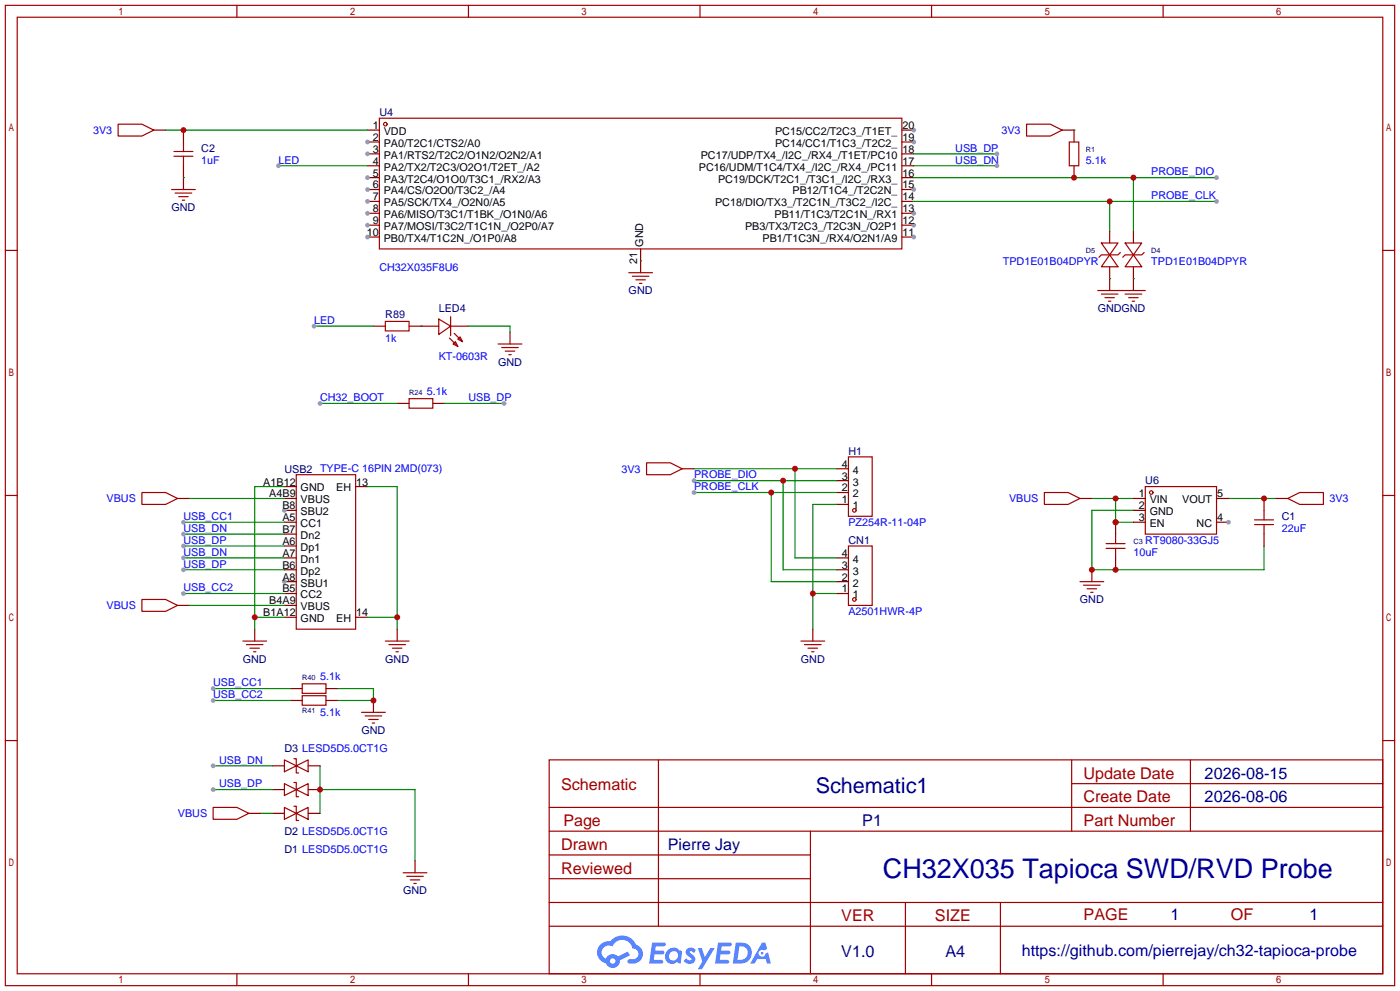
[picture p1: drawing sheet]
<svg xmlns="http://www.w3.org/2000/svg" width="299mm" height="212mm" viewBox="0 0 299 212" stroke-linecap="round" stroke-linejoin="round" font-family="sans-serif">
<g fill="none" stroke="#a10000" stroke-width=".25">
<path d="M1.1 1.1h297.2v209.6h-297.2zM3.7 3.7h292.1v204.5h-292.1zM50.7 1.1v2.6M100.2 1.1v2.6M149.7 1.1v2.6M199.3 1.1v2.6M248.8 1.1v2.6M1.1 53.5h2.6M295.8 53.5h2.5M1.1 105.9h2.6M295.8 105.9h2.5M1.1 158.3h2.6"/>
<path d="M295.8 158.3h2.5M117.5 162.4h178.3v45.8h-178.3zM117.5 177.7h178.3M117.5 172.6h178.3M140.8 162.4v35.6M173.4 177.7v30.5M229.2 162.4v15.3M229.2 167.5h66.6M254.6 162.4v15.3M117.5 182.8h55.9M117.5 198h178.3M117.5 192.9h178.3"/>
<path d="M117.5 187.8h55.9M193.7 192.9v15.3M214 192.9v15.3M50.7 208.2v2.5M100.2 208.2v2.5M149.7 208.2v2.5M199.3 208.2v2.5M248.8 208.2v2.5"/>
</g>
<g fill="#5487ff">
<path d="M147 202.8a1.3 1.3 0 0 1 1.8 .3l-.4 .6a.54 .54 0 0 0-.9-.2l.1 .2a1.28 1.28 0 0 1 .8 2 1.53 1.53 0 0 1-2.2-.3l.6-.6 .7 .5a.31 .31 0 0 0 .4-.3 .31 .31 0 0 0-.3-.3 1.12 1.12 0 0 1-.6-1.9z"/>
<path d="M149.3 202.7h.8l.7 1.9 1.2-1.9h.9l-2.7 4.5h-.9l.9-1.7z"/>
<path d="M139.5 201.5h1.6a1.31 1.31 0 0 1 1.3 .2 .4 .4 0 0 1-.4 .6h-1.7l-.2 .9h1.7a.4 .4 0 0 1 .3 .4 .4 .4 0 0 1-.4 .4h-1.7l-.2 1.2h1.4a.46 .46 0 0 1 .5 .1 .46 .46 0 0 1 .1 .5l-.3 .2h-2.6z"/>
<path d="M153.6 201.5h1.6a1.32 1.32 0 0 1 1.3 .2 .39 .39 0 0 1-.4 .6h-1.7l-.2 .9h1.7a.4 .4 0 0 1 .3 .4 .4 .4 0 0 1-.4 .4h-1.7l-.1 1.2h1.3a.46 .46 0 0 1 .5 .1 .46 .46 0 0 1 .1 .5l-.3 .2h-2.6z"/>
<path d="M163 201.5h.7l.4 1.3-.7 .4a.75 .75 0 0 0-1.1 .3 .75 .75 0 0 0 .5 1 .75 .75 0 0 0 1-.6l.5-.3 .6 2.4h-.9l-.2-1h-1.8l-.6 1h-.9z"/>
<path d="M157.4 201.5l-.6 4.5h1.4a2.27 2.27 0 0 0 2.6-2.3 2.27 2.27 0 0 0-2.7-2.2zM158.2 202.3a1.5 1.5 0 0 1 1.8 1.5 1.5 1.5 0 0 1-2 1.4h-.3z"/>
<path d="M142.8 203.1a1.6 1.6 0 0 0-.3 2.3 1.6 1.6 0 0 0 2.3 .2l.8 .4 .3-2.5-.2-.3h-.4a1.58 1.58 0 0 0-2.5-.1zM143.4 203.6a.98 .98 0 0 1 1.6 .5 .98 .98 0 0 1-1 1.2 .94 .94 0 0 1-.9-.6 .94 .94 0 0 1 .3-1.1z"/>
<path d="M128.4 201.9a2.37 2.37 0 0 0 1.2 4 1.54 1.54 0 0 0 1.8 1 1.54 1.54 0 0 0 1.2-1.6l2.1-1.1-.4-.8-2.1 1.1a1.57 1.57 0 0 0-2.6 .4 1.5 1.5 0 0 1-.7-2.1 1.5 1.5 0 0 1 2.1-.5 2.23 2.23 0 0 1 2.3-1.4 2.23 2.23 0 0 1 2 1.8 1.16 1.16 0 0 1 1.3 1.1 1.16 1.16 0 0 1-1.1 1.3h-.7a.47 .47 0 0 0-.6 .3 .47 .47 0 0 0 .4 .6 2.17 2.17 0 0 0 2.6-1 2.17 2.17 0 0 0-.4-2.7l-.8-.4a3.2 3.2 0 0 0-5.4-.7l-1.2 .1zM130.5 205.4a.58 .58 0 0 1 1.1 0 .58 .58 0 0 1-1.1 0z"/>
<circle cx="163" cy="203.8" r=".28"/>
</g>
<path d="M229.7 27.8v2.6M229.7 35.4v2.6M85 86.2h2.5M92.6 86.2h2.5" fill="none" stroke="#870000" stroke-width=".25"/>
<path d="M228.7 30.4h2.1v5h-2.1zM87.5 85.2h5.1v2h-5.1z" fill="none" stroke="#a10000" stroke-width=".25"/>
<path d="M233.6 106.6h8.8M238.6 106.6v5h3.8M242.4 109.1h-8.8v12.7h36.8v-5.1M68.5 163.7v10.2M68.5 168.8h20.3v15.2" fill="none" stroke="#008700" stroke-width=".25"/>
<g fill="#c00">
<circle cx="238.6" cy="111.6" r=".63"/>
<circle cx="238.6" cy="106.6" r=".63"/>
</g>
<path d="M262.8 106.6h10.1" fill="none" stroke="#008700" stroke-width=".25"/>
<g fill="none" stroke="#a10000" stroke-width=".25">
<path d="M245 104h15.2v10.2h-15.2z"/>
<circle cx="246.3" cy="105.3" r=".38"/>
</g>
<path d="M242.4 106.6h2.6M242.4 109.1h2.6M242.4 111.6h2.6M260.2 111.6h2.6" fill="none" stroke="#870000" stroke-width=".25"/>
<circle cx="262.8" cy="111.6" r=".51" fill="#999"/>
<path d="M231 106.6h2.6M260.2 106.6h2.6M233.6 121.8v2.5" fill="none" stroke="#870000" stroke-width=".25"/>
<path d="M223.4 105.3h5.1l2.5 1.3-2.5 1.2h-5.1z" fill="none" stroke="#a10000" stroke-width=".25"/>
<circle cx="233.6" cy="121.8" r=".63" fill="#c00"/>
<path d="M219.6 26.5h5.1l2.5 1.3-2.5 1.3h-5.1zM138.3 98.9h5.1l2.5 1.3-2.5 1.3h-5.1zM275.5 106.6l2.5-1.3h5.1v2.5h-5.1zM231 124.3h5.1M231.8 125.1h3.5M232.5 125.9h2.1M233.3 126.6h.5M60.8 172.6l2.6 1.3-2.6 1.2zM62.9 172.3h.5v3.1h.5M63.4 173.9l2.5-1.3v2.5z" fill="none" stroke="#a10000" stroke-width=".25"/>
<path d="M227.2 27.8h2.5M145.9 100.2h2.6M272.9 106.6h2.6M58.3 173.9h2.5M58.3 168.8h2.5M65.9 173.9h2.6M65.9 168.8h2.6" fill="none" stroke="#870000" stroke-width=".25"/>
<path d="M55.8 173.9h2.5" fill="none" stroke="#008700" stroke-width=".25"/>
<circle cx="68.5" cy="168.8" r=".63" fill="#c00"/>
<path d="M60.8 167.5l2.6 1.3-2.6 1.3zM62.9 167.3h.5v3h.5M63.4 168.8l2.5-1.3v2.6z" fill="none" stroke="#a10000" stroke-width=".25"/>
<path d="M45.6 168.8h12.7" fill="none" stroke="#008700" stroke-width=".25"/>
<circle cx="45.6" cy="168.8" r=".51" fill="#999"/>
<path d="M58.3 163.7h2.5M65.9 163.7h2.6" fill="none" stroke="#870000" stroke-width=".25"/>
<path d="M60.8 162.4l2.6 1.3-2.6 1.3zM62.9 162.2h.5v3h.5M63.4 163.7l2.5-1.3v2.6z" fill="none" stroke="#a10000" stroke-width=".25"/>
<path d="M45.6 163.7h12.7" fill="none" stroke="#008700" stroke-width=".25"/>
<circle cx="45.6" cy="163.7" r=".51" fill="#999"/>
<path d="M62.1 147.2h2.5M69.7 147.2h2.6" fill="none" stroke="#870000" stroke-width=".25"/>
<path d="M64.6 146.2h5.1v2h-5.1z" fill="none" stroke="#a10000" stroke-width=".25"/>
<path d="M45.6 147.2h16.5" fill="none" stroke="#008700" stroke-width=".25"/>
<circle cx="45.6" cy="147.2" r=".51" fill="#999"/>
<path d="M62.1 149.7h2.5M69.7 149.7h2.6" fill="none" stroke="#870000" stroke-width=".25"/>
<path d="M64.6 148.7h5.1v2h-5.1z" fill="none" stroke="#a10000" stroke-width=".25"/>
<path d="M45.6 149.7h16.5" fill="none" stroke="#008700" stroke-width=".25"/>
<circle cx="45.6" cy="149.7" r=".51" fill="#999"/>
<path d="M67.2 69.7h12.7M72.3 147.2h7.6v2.5h-7.6" fill="none" stroke="#008700" stroke-width=".25"/>
<path d="M25.3 26.5h5.1l2.5 1.3-2.5 1.3h-5.1zM82.4 68.7h5.1v2h-5.1zM93.9 68.2l2.5 1.5-2.5 1.8zM96.1 72.3l1.8 1.7M96.4 67.7v4.1M96.9 73.5l.5-.5 .5 1zM97.2 71.2l1.7 1.8M97.9 72.5l.5-.5 .5 1z" fill="none" stroke="#a10000" stroke-width=".25"/>
<path d="M32.9 27.8h2.5M79.9 69.7h2.5M87.5 69.7h6.4M96.4 69.7h3.8" fill="none" stroke="#870000" stroke-width=".25"/>
<circle cx="67.2" cy="69.7" r=".51" fill="#999"/>
<path d="M39.2 38v2.5M109.1 71v2.5M38 106.6h2.5M60.8 106.6h2.6M60.8 104h2.6M60.8 109.1h2.6M38 129.4h2.5M53.2 173.9h2.6" fill="none" stroke="#870000" stroke-width=".25"/>
<path d="M36.7 40.5h5.1M37.5 41.3h3.5M38.2 42h2.1M39 42.8h.5M106.6 73.5h5M107.3 74.3h3.6M108.1 75.1h2M108.8 75.8h.5M30.4 105.3h5l2.6 1.3-2.6 1.2h-5zM63.4 101.5h12.7v33h-12.7zM30.4 128.1h5l2.6 1.3-2.6 1.3h-5zM45.6 172.6h5.1l2.5 1.3-2.5 1.2h-5.1z" fill="none" stroke="#a10000" stroke-width=".25"/>
<path d="M100.2 69.7h8.9v1.3" fill="none" stroke="#008700" stroke-width=".25"/>
<circle cx="60.8" cy="109.1" r=".51" fill="#999"/>
<path d="M60.8 111.6h2.6M60.8 114.2h2.6M60.8 116.7h2.6M60.8 119.3h2.6M60.8 121.8h2.6M60.8 124.3h2.6" fill="none" stroke="#870000" stroke-width=".25"/>
<circle cx="60.8" cy="124.3" r=".51" fill="#999"/>
<path d="M76.1 104h2.5M60.8 126.9h2.6M60.8 129.4h2.6M60.8 132h2.6M76.1 132h2.5" fill="none" stroke="#870000" stroke-width=".25"/>
<path d="M39.2 119.3h21.6M40.5 106.6h20.3" fill="none" stroke="#008700" stroke-width=".25"/>
<circle cx="39.2" cy="119.3" r=".51" fill="#999"/>
<path d="M39.2 116.7h21.6" fill="none" stroke="#008700" stroke-width=".25"/>
<circle cx="39.2" cy="116.7" r=".51" fill="#999"/>
<path d="M39.2 126.9h21.6M40.5 129.4h20.3" fill="none" stroke="#008700" stroke-width=".25"/>
<circle cx="39.2" cy="126.9" r=".51" fill="#999"/>
<path d="M39.2 111.6h21.6" fill="none" stroke="#008700" stroke-width=".25"/>
<circle cx="39.2" cy="111.6" r=".51" fill="#999"/>
<path d="M39.2 114.2h21.6" fill="none" stroke="#008700" stroke-width=".25"/>
<circle cx="39.2" cy="114.2" r=".51" fill="#999"/>
<path d="M39.2 121.8h21.6" fill="none" stroke="#008700" stroke-width=".25"/>
<circle cx="39.2" cy="121.8" r=".51" fill="#999"/>
<g fill="none" stroke="#a10000" stroke-width=".25">
<path d="M81.2 25.3h111.7v27.9h-111.7z"/>
<circle cx="82.4" cy="26.5" r=".38"/>
</g>
<path d="M78.6 27.8h2.6M78.6 30.4h2.6" fill="none" stroke="#870000" stroke-width=".25"/>
<circle cx="78.6" cy="30.4" r=".51" fill="#999"/>
<path d="M78.6 32.9h2.6" fill="none" stroke="#870000" stroke-width=".25"/>
<circle cx="78.6" cy="32.9" r=".51" fill="#999"/>
<path d="M78.6 35.4h2.6M78.6 38h2.6" fill="none" stroke="#870000" stroke-width=".25"/>
<circle cx="78.6" cy="38" r=".51" fill="#999"/>
<path d="M78.6 40.5h2.6" fill="none" stroke="#870000" stroke-width=".25"/>
<circle cx="78.6" cy="40.5" r=".51" fill="#999"/>
<path d="M78.6 43.1h2.6" fill="none" stroke="#870000" stroke-width=".25"/>
<circle cx="78.6" cy="43.1" r=".51" fill="#999"/>
<path d="M78.6 45.6h2.6" fill="none" stroke="#870000" stroke-width=".25"/>
<circle cx="78.6" cy="45.6" r=".51" fill="#999"/>
<path d="M78.6 48.1h2.6" fill="none" stroke="#870000" stroke-width=".25"/>
<circle cx="78.6" cy="48.1" r=".51" fill="#999"/>
<path d="M78.6 50.7h2.6" fill="none" stroke="#870000" stroke-width=".25"/>
<circle cx="78.6" cy="50.7" r=".51" fill="#999"/>
<path d="M192.9 50.7h2.6" fill="none" stroke="#870000" stroke-width=".25"/>
<circle cx="195.5" cy="50.7" r=".51" fill="#999"/>
<path d="M192.9 48.1h2.6" fill="none" stroke="#870000" stroke-width=".25"/>
<circle cx="195.5" cy="48.1" r=".51" fill="#999"/>
<path d="M192.9 45.6h2.6" fill="none" stroke="#870000" stroke-width=".25"/>
<circle cx="195.5" cy="45.6" r=".51" fill="#999"/>
<path d="M192.9 43.1h2.6M192.9 40.5h2.6" fill="none" stroke="#870000" stroke-width=".25"/>
<circle cx="195.5" cy="40.5" r=".51" fill="#999"/>
<path d="M192.9 38h2.6M192.9 35.4h2.6M192.9 32.9h2.6M192.9 30.4h2.6" fill="none" stroke="#870000" stroke-width=".25"/>
<circle cx="195.5" cy="30.4" r=".51" fill="#999"/>
<path d="M192.9 27.8h2.6" fill="none" stroke="#870000" stroke-width=".25"/>
<circle cx="195.5" cy="27.8" r=".51" fill="#999"/>
<path d="M137 53.2v2.6" fill="none" stroke="#870000" stroke-width=".25"/>
<path d="M195.5 32.9h17.7" fill="none" stroke="#008700" stroke-width=".25"/>
<circle cx="213.2" cy="32.9" r=".51" fill="#999"/>
<path d="M195.5 35.4h17.7" fill="none" stroke="#008700" stroke-width=".25"/>
<circle cx="213.2" cy="35.4" r=".51" fill="#999"/>
<path d="M35.4 27.8h43.2M95.1 86.2h12.7" fill="none" stroke="#008700" stroke-width=".25"/>
<circle cx="107.8" cy="86.2" r=".51" fill="#999"/>
<path d="M68.5 86.2h16.5" fill="none" stroke="#008700" stroke-width=".25"/>
<circle cx="68.5" cy="86.2" r=".51" fill="#999"/>
<g fill="none" stroke="#a10000" stroke-width=".25">
<path d="M134.5 58.3h5.1M135.3 59.1h3.5M136 59.8h2M136.8 60.6h.5M234.8 62.1h10.2M235.6 62.9h3.5M236.3 63.6h2.1M237.1 64.4h.5M240.7 62.9h3.5M241.4 63.6h2.1M242.2 64.4h.5M181.5 97.7h5.1v12.7h-5.1z"/>
<circle cx="182.8" cy="109.1" r=".38"/>
</g>
<path d="M137 55.8v2.5M237.4 59.6v2.5M242.4 59.6v2.5M178.9 107.8h2.6M178.9 105.3h2.6M178.9 102.7h2.6M178.9 100.2h2.6" fill="none" stroke="#870000" stroke-width=".25"/>
<path d="M137 55.8h.1M195.5 43.1h64.7M237.4 43.1v6.3" fill="none" stroke="#008700" stroke-width=".25"/>
<circle cx="237.4" cy="43.1" r=".63" fill="#c00"/>
<circle cx="260.2" cy="43.1" r=".51" fill="#999"/>
<path d="M195.5 38h64.7M242.4 38v11.4" fill="none" stroke="#008700" stroke-width=".25"/>
<g fill="#c00">
<circle cx="242.4" cy="38" r=".63"/>
<circle cx="229.7" cy="38" r=".63"/>
</g>
<circle cx="260.2" cy="38" r=".51" fill="#999"/>
<path d="M59.6 35.4h19" fill="none" stroke="#008700" stroke-width=".25"/>
<circle cx="59.6" cy="35.4" r=".51" fill="#999"/>
<g fill="none" stroke="#a10000" stroke-width=".25">
<path d="M37.2 33.4h4.1M37.2 32.4h4.1M39.2 30.4v2M181.5 116.7h5.1v12.7h-5.1z"/>
<circle cx="182.8" cy="128.1" r=".38"/>
</g>
<path d="M39.2 27.8v2.6M39.2 35.4v2.6M178.9 119.3h2.6M178.9 126.9h2.6M178.9 124.3h2.6M178.9 121.8h2.6" fill="none" stroke="#870000" stroke-width=".25"/>
<circle cx="39.2" cy="27.8" r=".63" fill="#c00"/>
<path d="M39.2 33.4v2M268.4 112.1h4M268.4 111.1h4M270.4 109.1v2" fill="none" stroke="#a10000" stroke-width=".25"/>
<path d="M39.2 38h.1" fill="none" stroke="#008700" stroke-width=".25"/>
<path d="M270.4 106.6v2.5M270.4 114.2v2.5" fill="none" stroke="#870000" stroke-width=".25"/>
<circle cx="270.4" cy="106.6" r=".63" fill="#c00"/>
<path d="M235.6 51.9h3.5l-1.7 2.6zM237.4 54.5l1.7 2.5h-3.5zM239.6 54l-.5 .5h-3.5l-.5 .5M240.7 51.9h3.5l-1.8 2.6zM242.4 54.5l1.8 2.5h-3.5zM244.7 54l-.5 .5h-3.5l-.5 .5M270.4 112.1v2.1M86.2 186.6h5.1M87 187.3h3.6M87.8 188.1h2M88.5 188.8h.5" fill="none" stroke="#a10000" stroke-width=".25"/>
<path d="M237.4 49.4v2.5M237.4 57v2.6M242.4 49.4v2.5M242.4 57v2.6M79.9 149.7v2.6M88.8 184v2.6" fill="none" stroke="#870000" stroke-width=".25"/>
<path d="M229.7 27.8h.1M237.4 59.6h.1M242.4 59.6h.1M90 69.7h.1" fill="none" stroke="#008700" stroke-width=".25"/>
<circle cx="79.9" cy="149.7" r=".63" fill="#c00"/>
<path d="M51.9 137h5.1M52.7 137.8h3.6M53.5 138.6h2M54.2 139.3h.5M82.4 137h5.1M83.2 137.8h3.5M83.9 138.6h2.1M84.7 139.3h.5M77.3 152.3h5.1M78.1 153h3.6M78.9 153.8h2M79.6 154.6h.5" fill="none" stroke="#a10000" stroke-width=".25"/>
<path d="M54.5 134.5v2.5M85 134.5v2.5" fill="none" stroke="#870000" stroke-width=".25"/>
<path d="M78.6 104h6.4v30.5M78.6 132h6.4" fill="none" stroke="#008700" stroke-width=".25"/>
<circle cx="85" cy="132" r=".63" fill="#c00"/>
<path d="M60.8 104h-6.3v30.5M54.5 132h6.3" fill="none" stroke="#008700" stroke-width=".25"/>
<circle cx="54.5" cy="132" r=".63" fill="#c00"/>
<path d="M148.5 100.2h30.4M170.1 100.2v19.1h8.8" fill="none" stroke="#008700" stroke-width=".25"/>
<circle cx="170.1" cy="100.2" r=".63" fill="#c00"/>
<path d="M148.5 102.7h30.4M167.5 102.7v19.1h11.4" fill="none" stroke="#008700" stroke-width=".25"/>
<circle cx="167.5" cy="102.7" r=".63" fill="#c00"/>
<circle cx="148.5" cy="102.7" r=".51" fill="#999"/>
<path d="M148.5 105.3h30.4M165 105.3v19h13.9" fill="none" stroke="#008700" stroke-width=".25"/>
<circle cx="165" cy="105.3" r=".63" fill="#c00"/>
<circle cx="148.5" cy="105.3" r=".51" fill="#999"/>
<path d="M173.9 134.5v2.5" fill="none" stroke="#870000" stroke-width=".25"/>
<path d="M171.3 137h5.1M172.1 137.8h3.5M172.8 138.6h2.1M173.6 139.3h.5" fill="none" stroke="#a10000" stroke-width=".25"/>
<path d="M178.9 107.8h-5v26.7M173.9 126.9h5" fill="none" stroke="#008700" stroke-width=".25"/>
<circle cx="173.9" cy="126.9" r=".63" fill="#c00"/>
<path d="M236.6 117.2h4.1" fill="none" stroke="#a10000" stroke-width=".25"/>
<path d="M238.6 119.3v2.5" fill="none" stroke="#870000" stroke-width=".25"/>
<circle cx="238.6" cy="121.8" r=".63" fill="#c00"/>
<path d="M236.6 116.2h4.1M238.6 114.2v2" fill="none" stroke="#a10000" stroke-width=".25"/>
<path d="M238.6 111.6v2.6" fill="none" stroke="#870000" stroke-width=".25"/>
<circle cx="238.6" cy="111.6" r=".63" fill="#c00"/>
<path d="M238.6 117.2v2.1" fill="none" stroke="#a10000" stroke-width=".25"/>
<text font-size="5.8" fill="#009" x="188.8" y="187.6">CH32X035 Tapioca SWD/RVD Probe</text>
<text font-size="4.6" fill="#000080" x="174.5" y="169.6">Schematic1</text>
<g font-size="3.5" fill="#a00000">
<text x="231.8" y="166.4">Update Date</text>
<text x="120" y="169">Schematic</text>
<text x="231.8" y="171.5">Create Date</text>
<text x="231.8" y="176.6">Part Number</text>
<text x="120" y="181.7">Drawn</text>
<text x="120" y="186.7">Reviewed</text>
<text x="180" y="196.9">VER</text>
<text x="200" y="196.9">SIZE</text>
<text x="231.8" y="196.6">PAGE</text>
<text x="263.3" y="196.6">OF</text>
</g>
<g font-size="3.5" fill="#000080">
<text x="257.7" y="166.4">2026-08-15</text>
<text x="257.7" y="171.5">2026-08-06</text>
<text x="184.4" y="176.6">P1</text>
<text x="250.4" y="196.6">1</text>
<text x="280.1" y="196.6">1</text>
<text x="180" y="204.5">V1.0</text>
<text x="202.2" y="204.5">A4</text>
</g>
<text font-size="3.4" fill="#a00000" x="120.5" y="176.6">Page</text>
<text font-size="3.4" fill="#000080" x="142.9" y="181.6">Pierre Jay</text>
<text font-size="3.4" fill="#009" x="218.6" y="204.4">https://github.com/pierrejay/ch32-tapioca-probe</text>
<g font-size="2.3" fill="#00f">
<text x="19.9" y="28.6">3V3</text>
<text x="214.2" y="28.6">3V3</text>
<text x="43.1" y="35">1uF</text>
<text x="59.6" y="35">LED</text>
<text x="204.3" y="32.4">USB_DP</text>
<text x="204.3" y="35">USB_DN</text>
<text x="232.3" y="35">5.1k</text>
<text x="246.3" y="37.5">PROBE_DIO</text>
<text x="246.3" y="42.6">PROBE_CLK</text>
<text x="81.2" y="57.8">CH32X035F8U6</text>
<text x="214.5" y="56.6">TPD1E01B04DPYR</text>
<text x="246.3" y="56.6">TPD1E01B04DPYR</text>
<text x="67.2" y="69.3">LED</text>
<text x="82.4" y="73.1">1k</text>
<text x="93.9" y="76.9">KT-0603R</text>
<text x="68.5" y="85.8">CH32_BOOT</text>
<text x="91.3" y="84.5">5.1k</text>
<text x="100.2" y="85.8">USB_DP</text>
<text x="132.9" y="101">3V3</text>
<text x="22.8" y="107.4">VBUS</text>
<text x="148.5" y="102.3">PROBE_DIO</text>
<text x="148.5" y="104.8">PROBE_CLK</text>
<text x="215.8" y="107.4">VBUS</text>
<text x="284.4" y="107.4">3V3</text>
<text x="39.2" y="111.2">USB_CC1</text>
<text x="39.2" y="113.7">USB_DN</text>
<text x="181.5" y="112.4">PZ254R-11-04P</text>
<text x="274.2" y="113.7">22uF</text>
<text x="39.2" y="118.8">USB_DN</text>
<text x="39.2" y="116.3">USB_DP</text>
<text x="242.4" y="118.8">10uF</text>
<text x="245" y="116.3">RT9080-33GJ5</text>
<text x="39.2" y="121.3">USB_DP</text>
<text x="22.8" y="130.2">VBUS</text>
<text x="39.2" y="126.4">USB_CC2</text>
<text x="181.5" y="131.5">A2501HWR-4P</text>
<text x="45.6" y="146.7">USB_CC1</text>
<text x="45.6" y="149.3">USB_CC2</text>
<text x="68.5" y="145.5">5.1k</text>
<text x="68.5" y="153.1">5.1k</text>
<text x="46.9" y="163.2">USB_DN</text>
<text x="46.9" y="168.3">USB_DP</text>
<text x="38" y="174.7">VBUS</text>
</g>
<g font-size="2.3">
<text x="79.7" y="27.6">1</text>
<text x="82.1" y="28.9">VDD</text>
<text x="165.8" y="28.9">PC15/CC2/T2C3_/T1ET_</text>
<text x="193" y="27.6">20</text>
<text x="79.7" y="30.1">2</text>
<text x="79.7" y="32.7">3</text>
<text x="79.7" y="35.2">4</text>
<text x="82.1" y="31.4">PA0/T2C1/CTS2/A0</text>
<text x="82.1" y="33.9">PA1/RTS2/T2C2/O1N2/O2N2/A1</text>
<text x="149.9" y="33.9">PC17/UDP/TX4_/I2C_/RX4_/T1ET/PC10</text>
<text x="165.8" y="31.4">PC14/CC1/T1C3_/T2C2_</text>
<text x="193" y="35.2">17</text>
<text x="193" y="32.7">18</text>
<text x="193" y="30.1">19</text>
<text x="79.7" y="37.7">5</text>
<text x="79.7" y="40.3">6</text>
<text x="82.1" y="36.5">PA2/TX2/T2C3/O2O1/T2ET_/A2</text>
<text x="82.1" y="39">PA3/T2C4/O1O0/T3C1_/RX2/A3</text>
<text x="82.1" y="41.6">PA4/CS/O2O0/T3C2_/A4</text>
<text x="149.5" y="36.5">PC16/UDM/T1C4/TX4_/I2C_/RX4_/PC11</text>
<text x="153.6" y="39">PC19/DCK/T2C1_/T3C1_/I2C_/RX3_</text>
<text x="169.5" y="41.6">PB12/T1C4_/T2C2N_</text>
<text x="193" y="40.3">15</text>
<text x="193" y="37.7">16</text>
<text x="79.7" y="42.8">7</text>
<text x="79.7" y="45.4">8</text>
<text x="79.7" y="47.9">9</text>
<text x="82.1" y="44.1">PA5/SCK/TX4_/O2N0/A5</text>
<text x="82.1" y="46.6">PA6/MISO/T3C1/T1BK_/O1N0/A6</text>
<text x="153" y="44.1">PC18/DIO/TX3_/T2C1N_/T3C2_/I2C_</text>
<text x="165.7" y="46.6">PB11/T1C3/T2C1N_/RX1</text>
<text x="193" y="47.9">12</text>
<text x="193" y="45.4">13</text>
<text x="193" y="42.8">14</text>
<text x="78.5" y="50.4">10</text>
<text x="82.1" y="49.2">PA7/MOSI/T3C2/T1C1N_/O2P0/A7</text>
<text x="82.1" y="51.7">PB0/TX4/T1C2N_/O1P0/A8</text>
<text x="137.6" y="52.8" transform="rotate(-90 137.6 52.8)">GND</text>
<text x="159.4" y="49.2">PB3/TX3/T2C3_/T2C3N_/O2P1</text>
<text x="163.1" y="51.7">PB1/T1C3N_/RX4/O2N1/A9</text>
<text x="193" y="50.4">11</text>
<text x="136.3" y="56.4" transform="rotate(-90 136.3 56.4)">21</text>
<text x="180.1" y="100">4</text>
<text x="182.4" y="101.2">4</text>
<text x="56.3" y="103.8">A1B12</text>
<text x="57.6" y="106.3">A4B9</text>
<text x="64.3" y="105.1">GND</text>
<text x="64.3" y="107.6">VBUS</text>
<text x="71.9" y="105.1">EH</text>
<text x="76.2" y="103.8">13</text>
<text x="180.1" y="107.6">1</text>
<text x="180.1" y="105.1">2</text>
<text x="180.1" y="102.5">3</text>
<text x="182.4" y="106.3">2</text>
<text x="182.4" y="103.8">3</text>
<text x="243.6" y="106.3">1</text>
<text x="245.9" y="107.6">VIN</text>
<text x="252.9" y="107.6">VOUT</text>
<text x="260.3" y="106.3">5</text>
<text x="60.4" y="108.9">B8</text>
<text x="60.4" y="111.4">A5</text>
<text x="60.4" y="113.9">B7</text>
<text x="64.3" y="110.1">SBU2</text>
<text x="64.3" y="112.7">CC1</text>
<text x="182.4" y="108.9">1</text>
<text x="243.6" y="108.9">2</text>
<text x="243.6" y="111.4">3</text>
<text x="245.9" y="110.1">GND</text>
<text x="245.9" y="112.7">EN</text>
<text x="255.9" y="112.7">NC</text>
<text x="260.3" y="111.4">4</text>
<text x="60.4" y="116.5">A6</text>
<text x="60.4" y="119">A7</text>
<text x="64.3" y="115.2">Dn2</text>
<text x="64.3" y="117.8">Dp1</text>
<text x="180.1" y="119">4</text>
<text x="60.4" y="121.6">B6</text>
<text x="60.4" y="124.1">A8</text>
<text x="64.3" y="120.3">Dn1</text>
<text x="64.3" y="122.8">Dp2</text>
<text x="64.3" y="125.4">SBU1</text>
<text x="180.1" y="124.1">2</text>
<text x="180.1" y="121.6">3</text>
<text x="182.4" y="125.4">2</text>
<text x="182.4" y="122.8">3</text>
<text x="182.4" y="120.3">4</text>
<text x="56.3" y="131.7">B1A12</text>
<text x="57.6" y="129.2">B4A9</text>
<text x="60.4" y="126.6">B5</text>
<text x="64.3" y="127.9">CC2</text>
<text x="64.3" y="130.5">VBUS</text>
<text x="76.2" y="131.7">14</text>
<text x="180.1" y="126.6">1</text>
<text x="182.4" y="127.9">1</text>
<text x="64.3" y="133">GND</text>
<text x="71.9" y="133">EH</text>
</g>
<g font-size="2.3" fill="#000080">
<text x="81.2" y="24.8">U4</text>
<text x="43.1" y="32.4">C2</text>
<text x="36.7" y="45.1">GND</text>
<text x="134.5" y="62.9">GND</text>
<text x="82.4" y="68">R89</text>
<text x="93.9" y="66.7">LED4</text>
<text x="234.8" y="66.7">GNDGND</text>
<text x="106.5" y="78.2">GND</text>
<text x="60.8" y="101">USB2 TYPE-C 16PIN 2MD(073)</text>
<text x="181.5" y="97.2">H1</text>
<text x="245" y="103.6">U6</text>
<text x="274.2" y="111.2">C1</text>
<text x="181.5" y="116.3">CN1</text>
<text x="231" y="129">GND</text>
<text x="51.9" y="141.7">GND</text>
<text x="82.4" y="141.7">GND</text>
<text x="171.3" y="141.7">GND</text>
<text x="60.8" y="160.7">D3 LESD5D5.0CT1G</text>
<text x="77.3" y="156.9">GND</text>
<text x="60.8" y="178.5">D2 LESD5D5.0CT1G</text>
<text x="60.8" y="182.3">D1 LESD5D5.0CT1G</text>
<text x="86.2" y="191.2">GND</text>
</g>
<g font-size="1.6" fill="#000080">
<text x="232.3" y="32.4">R1</text>
<text x="232.3" y="54">D5</text>
<text x="246.3" y="54">D4</text>
<text x="87.5" y="84.5">R24</text>
<text x="242.4" y="116.3">C3</text>
<text x="64.6" y="145.5">R40</text>
<text x="64.6" y="152.3">R41</text>
</g>
</svg>
